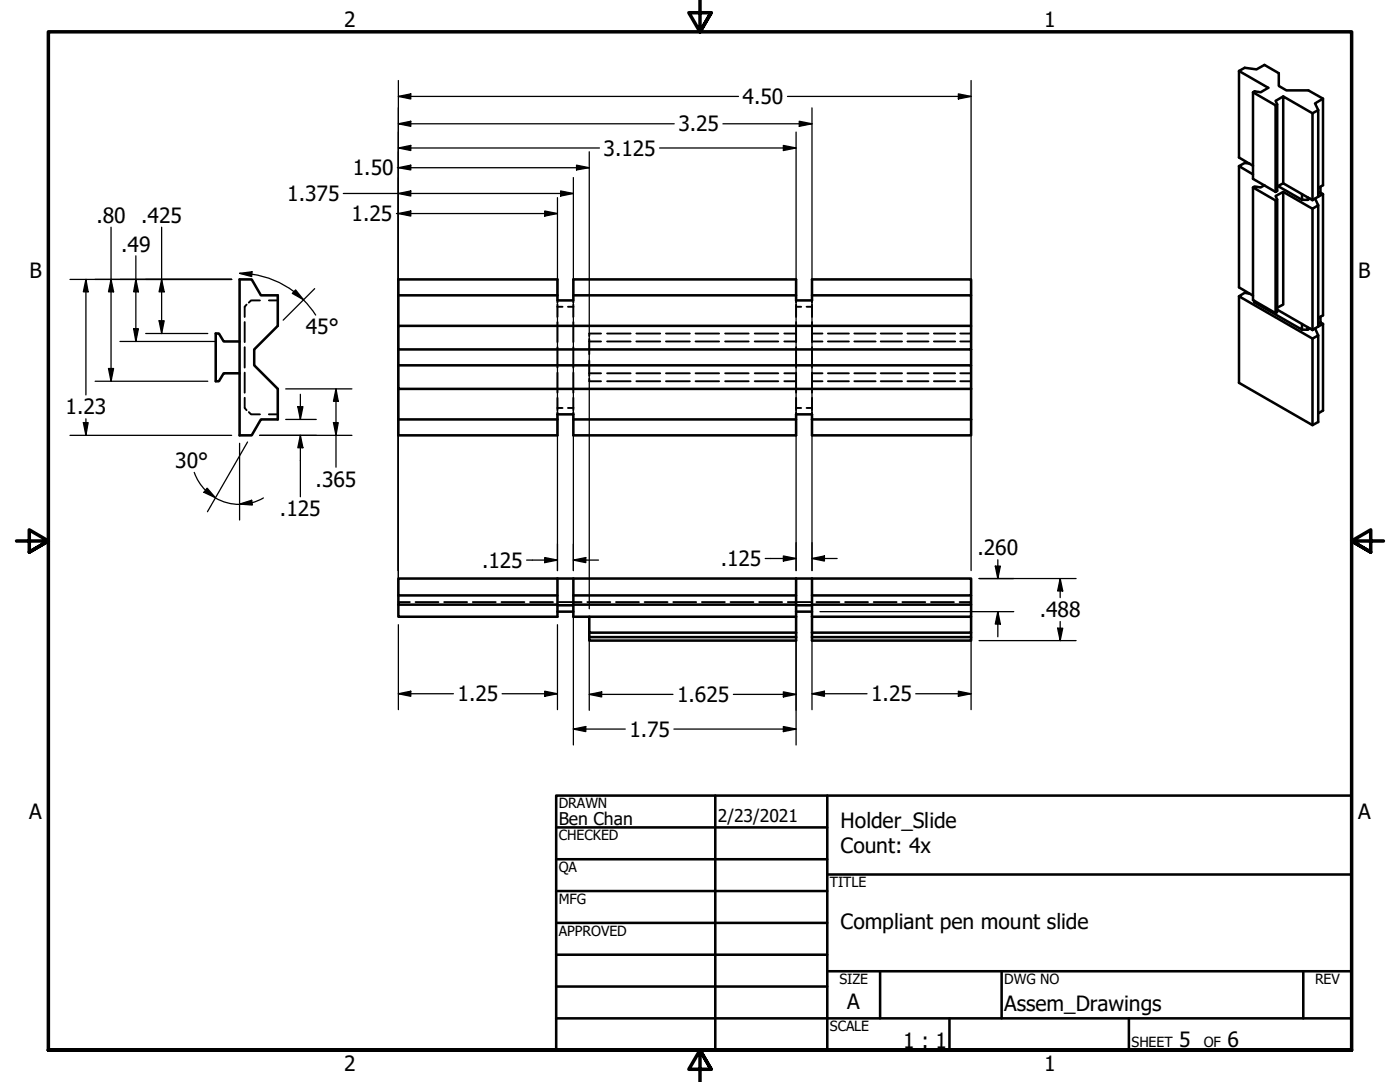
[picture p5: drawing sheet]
<svg xmlns="http://www.w3.org/2000/svg" width="279mm" height="216mm" viewBox="0 0 279 216" stroke-linecap="round" stroke-linejoin="round" font-family="sans-serif">
<!-- layer: Hidden (ANSI) -->
<g fill="none" stroke="#000" stroke-width=".38">
<path d="M51.9 59.9h-1.8l-.4 .5M53.7 59.9h1.7M111.3 59.9v.5M114.4 59.9v.5M158.9 59.9v.5M162.1 59.9v.5M48.8 79.4v2l.4 .5M48.8 64.3v4M48.8 69.3v4M48.8 74.4v4M49.2 60.8l-.4 .4v2M111.3 60.8v2.4"/>
<path d="M111.3 64.3v4M111.3 69.3v4M111.3 74.4v4M111.3 79.4v2.5M111.3 61.2h1M113.3 61.2h1.1M114.4 60.8v2.4M114.4 64.3v4M114.4 69.3v4M114.4 74.4v4M114.4 79.4v2.5M117.6 74.5h2.4"/>
<path d="M117.6 67.6v3.1M117.6 71.9v3.1M117.6 75.6v.5h2.4M117.6 68.1h2.4M120 66.5h-2.4v.6M121.2 74.5h4.7M121.2 76.1h4.7M121.2 68.1h4.7M121.2 66.5h4.7M127 74.5h4.8M127 76.1h4.8M127 68.1h4.8"/>
<path d="M127 66.5h4.8M132.9 74.5h4.8M132.9 76.1h4.8M132.9 68.1h4.8M132.9 66.5h4.8M138.8 74.5h4.7M138.8 76.1h4.7M138.8 68.1h4.7M138.8 66.5h4.7M144.7 74.5h4.7M144.7 76.1h4.7M144.7 68.1h4.7"/>
<path d="M144.7 66.5h4.7M150.6 74.5h4.7M150.6 76.1h4.7M150.6 68.1h4.7M150.6 66.5h4.7M156.5 74.5h2.4M156.5 76.1h2.4M156.5 68.1h2.4M156.5 66.5h2.4M158.9 60.8v.4h1M158.9 61.2v2M158.9 64.3v4"/>
<path d="M158.9 69.3v4M158.9 74.4v4M158.9 79.4v2.5M161 61.2h1.1M162.1 60.8v2.4M162.1 64.3v4M162.1 69.3v4M162.1 74.4v4M162.1 79.4v2.5M162.1 74.5h2M162.1 76.1h2M162.1 68.1h2"/>
<path d="M162.1 66.5h2M165.2 74.5h4.2M165.2 76.1h4.2M165.2 68.1h4.2M165.2 66.5h4.2M170.5 74.5h4.3M170.5 76.1h4.3M170.5 68.1h4.3M170.5 66.5h4.3M175.8 74.5h4.2M175.8 76.1h4.2M175.8 68.1h4.2"/>
<path d="M175.8 66.5h4.2M181.1 74.5h4.2M181.1 76.1h4.2M181.1 68.1h4.2M181.1 66.5h4.2M186.4 74.5h4.2M186.4 76.1h4.2M186.4 68.1h4.2M186.4 66.5h4.2M191.6 74.5h2.2M191.6 76.1h2.2M191.6 68.1h2.2"/>
<path d="M191.6 66.5h2.2M49.7 82.2l.4 .5h1.8M53.7 82.7h1.7M111.3 82.2v.5M111.3 81.4h1M113.3 81.4h1.1M114.4 82.2v.5M158.9 81.4h1M158.9 82.2v.5M161 81.4h1.1M162.1 82.2v.5M79.5 120.1h2.3"/>
<path d="M82.9 120.1h4.6M88.6 120.1h4.6M94.4 120.1h4.5M100.1 120.1h4.5M105.8 120.1h4.6M111.5 120.1h4.6M117.2 120.1h4.6M122.9 120.1h4.6M128.7 120.1h4.5M134.4 120.1h4.5M140.1 120.1h4.6M145.8 120.1h4.6"/>
<path d="M151.5 120.1h4.6M157.2 120.1h4.6M162.9 120.1h4.6M168.7 120.1h4.5M174.4 120.1h4.5M180.1 120.1h4.6M185.8 120.1h4.6M191.5 120.1h2.3"/>
</g>
<!-- layer: Visible (ANSI) -->
<g fill="none" stroke="#000" stroke-width=".51">
<path d="M247.3 14.2l5.8 3.3-1.5 .9-1.2-.2-.3 .2v17.3l4.5 2.6M250.1 18.4l4.5 2.6v17.3M256.1 19.2l-1.5 .9 .3 .7v17.3l-.3 .2M264 19.7l-1.6 .9 .7 1.4M247.3 33.1v24.2l2.8 1.7M249.4 32.6l-1-.1-1.1 .6 2.8 1.7M250.1 33.1l-2.8-1.7v-17.2l1.1-.7 2.4 .3 1.5-.8 2.9 1.6v2.5l1.5 .9h4.4l2.9 1.7v17.3l-.9 .5M250.1 37.4v22.5l4.5 2.6v-22.5M252.3 37l-.7 .4-1.2-.2-.3 .2 4.5 2.6M254.9 37.2l1.2-.6 5.8 3.3 1.2-.7M254.9 39.8v22.5l-.3 .2M254.9 20.8l-.3 .2"/>
<path d="M255.1 37.1l4.7 2.8M256.1 38.3v22.5l-1.2 .6M259.8 38.7v1.2h1.2M261 39.4v.5l.4-.3M261.9 22.6l-5.8-3.4v17.4M262.4 39.6l.7 1.4-1.2 .7-5.8-3.4-1.5 .8 .3 .7-.3 .2M263.1 39.2v-17.2l-1.2 .6v17.3M263.5 37.3v1.1l-.4 .3M263.5 38.4l.5 .3-.9 .5M264 38.7v24.2l-.9 .5M47.8 55.8h2.4l1.9 3.1h3.3v6.1l-4.7 4.7v3.2l4.7 4.7v6.1h-3.3l-1.9 3.2h-2.4zM79.5 58.9h31.8"/>
<path d="M111.3 58.9v1h3.1v-4.1h44.5v4.1h3.2v-4.1h31.7v3.1M111.3 58.9v-3.1h-31.8v9.2M114.4 58.9h44.5M162.1 58.9h31.7v6.1M247.3 59.1v17.3l14.6 8.4 1.2-.6v-17.3M249.4 58.6l-1-.2-1.1 .7 14.6 8.5M261.9 41.7v24.1M263.1 41v24.2M47.8 68.1h-3.2l-.9-1.6h-.6v9.6h.6l.9-1.6h3.2M79.5 69.7v3.2h114.3v4.7M79.5 72.9v4.7h114.3M79.5 77.6v6.1"/>
<path d="M193.8 69.7v-4.7h-114.3v4.7h114.3v3.2M193.8 77.6v6.1M250.3 60v.3l9.5 5.5v-1.2M254.9 61.8l7 4M261 65.3v.5h-1.2M261.4 65.5l-.4 .3M261.9 67.6v17.2M262.4 65.5l.7 1.4-1.2 .7M263.1 65.2l-1.2 .6M263.5 63.2v1.1l.5 .3M263.5 64.3l-.4 .3M264 64.6l-.9 .6"/>
<path d="M264 64.6v17.3l-.9 .6M79.5 83.7v3.2h31.8v-4.2h3.1v4.2h44.5v-4.2h3.2v4.2h31.7v-3.2M79.5 83.7h31.8M114.4 83.7h44.5M162.1 83.7h31.7M79.5 118.8v1.8h31.8M111.3 115.4h-31.8v3.4h31.8M111.3 115.4v7.7h-31.8v-2.5M111.3 115.4h50.8M114.4 115.4v7.7h44.5M114.4 118.8h44.5M158.9 115.4v7.7"/>
<path d="M162.1 115.4v7.7M162.1 115.4h31.7v3.4h-31.7M193.8 118.8v1.8h-31.7M111.3 122h3.1M111.3 120.8h3.1M114.4 120.6h44.5M117.6 123.1v3.1h41.3M117.6 126.2v.9h41.3M158.9 123.1v4.7h-41.3v-.7M158.9 122h3.2M158.9 120.8h3.2M162.1 123.1v4.7h31.7v-.7"/>
<path d="M193.8 120.6v2.5h-31.7M193.8 123.1v3.1h-31.7M193.8 126.2v.9h-31.7"/>
</g>
<!-- layer: Border (ANSI) -->
<path d="M139.7 0v6.3l-2.2-3.8h4.4l-2.2 3.8 2.2-3.8M3.3 107.9h6.4l-3.9-2.2v4.5l3.9-2.3-3.9 2.3M276.1 107.9h-6.4l3.9-2.2v4.5l-3.9-2.3 3.9 2.3M9.7 209.5v-203.2h260v203.2h-260h260M141.9 213.4l-2.2-3.9 2.2 3.9h-4.4l2.2-3.9v6.4" fill="none" stroke="#000" stroke-width=".7"/>
<!-- layer: Title (ANSI) -->
<g fill="none" stroke="#000" stroke-width=".51">
<path d="M111 158.8h158.7v50.7h-158.7zM142.7 158.8v50.7M165.1 158.8v50.7M111 165.1h54.1M111 171.4h54.1M111 177.8h54.1M165.1 174.5h104.6M111 184.1h54.1M111 190.5h54.1M111 196.8h54.1M165.1 193.8h104.6M175.6 193.8v9.4"/>
<path d="M199.9 193.8v9.4M260.1 193.8v9.4M111 203.2h158.7M189.5 203.2v6.3M225.3 203.2v6.3"/>
</g>
<!-- layer: Dimension (ANSI) -->
<g fill="none" stroke="#000" stroke-width=".25">
<path d="M79.5 19.2l2.5-.5v1zM79.5 16.1v103M79.5 19.2h67.9M157.2 19.2h36.6M191.3 18.7l2.5 .5-2.5 .5zM193.8 16.1v97.8M68.5 38.6h45.9M79.3 33.5h38.3M79.5 38.6l2.5-.5v1zM79.5 33.5l2.5-.5v.9zM79.5 29.5l2.5-.5v1zM79.5 24.7l2.5-.5v1z"/>
<path d="M79.5 29.5h40.1M79.5 24.7h55.1M111.3 39.4v74.5M111.9 38.1l2.5 .5-2.5 .5zM114.4 35.4v78.5M115.1 33l2.5 .5-2.5 .4zM117.6 30.3v91.2M131.6 29.5h27.3M144.3 24.7h17.8M156.3 29l2.6 .5-2.6 .5zM158.9 26.4v87.5M159.5 24.2l2.6 .5-2.6 .5z"/>
<path d="M162.1 21.5v92.4M14 55.8h32.2M17.1 55.8l.5 2.4h-1zM17.1 55.8v23M22.2 55.8l.5 2.4h-1zM22.2 45.3v30.8M27.1 55.8l.5 2.4h-.9zM27.1 51.1v17M32.3 55.8l.5 2.4h-1.1zM32.3 45.3v21.2M47.8 54.5l2.5-.3-.1 1zM47.8 54.5a18.1 18.1 0 0 1 15.2 8.4"/>
<path d="M59 57.8l1.6 2-2.2-1.3zM62.8 57.6l-6.3 6.3M79.1 42.6h32.2M79.5 42.6l2.5-.5v1zM108.7 42.1l2.6 .5-2.6 .5zM19 76.1h22.5M21.7 73.5h1l-.5 2.6zM23.9 68.1h19.2M26.7 65.6h.9l-.5 2.5zM29.1 66.5h12.4M31.7 64h1.1l-.5 2.5zM57 77.6h13.2"/>
<path d="M59.9 78.7v5M67.1 77.6l.4 2.5h-1zM67.1 77.6v15.6M14 86.9h32.2M16.6 84.3h1l-.5 2.6zM17.1 83.6v3.3M38.8 94.3l.7 1.6 1.5 1.9M41 97.8l2 1.5M41.3 97.4l1.7 1.9-2.3-1.1zM43 99.4l1.3 .6 1.4 .4 2.1 .2M47.8 88.5v15.3M49.4 88.2l-8 13.9"/>
<path d="M51.8 86.9h18.4M52.6 99.4l-2.3 .9M57 83.7h6.1M59.4 81.2h1.1l-.6 2.5zM59.9 86.9l.6 2.4h-1.1zM59.9 86.9v12.2M66.5 84.3h1l-.4 2.6zM47.8 100.6l2.4-.8 .2 1zM50.3 100.3l-2.5 .3M105.1 111.8h6.2M108.7 111.3l2.6 .5-2.6 .5zM114.4 111.8l2.5-.5v1z"/>
<path d="M114.4 111.8h5M152.7 111.4h6.2M156.3 110.9l2.6 .5-2.6 .6zM162.1 111.4l2.4-.5v1.1zM162.1 111.4h5M195.4 115.4h19.4M198.6 113h1l-.5 2.4zM199.1 111.7v3.7M211.6 115.4l.5 2.5h-1zM211.6 115.4v3.9M79.5 138.4l2.5-.5v1zM79.5 124.7v16.9"/>
<path d="M79.5 138.4h11M100.2 138.4h11.1M108.7 137.9l2.6 .5-2.6 .5zM111.3 124.7v16.9M114.4 120.4v28.3M117.6 138.6l2.5-.6v1.1zM117.6 127.8v13.9M117.6 138.6h16.7M146.4 138.6h12.5M156.3 138l2.6 .6-2.6 .5zM158.9 120.4v28.3M162.1 138.4l2.4-.5v1z"/>
<path d="M162.1 127.8v13.8M162.1 138.4h10.9M163.6 122h38.7M182.8 138.4h11M191.3 137.9l2.5 .5-2.5 .5zM193.8 127.8v13.8M195.4 127.8h19.4M199.1 122l.5 2.5h-1zM199.1 122v5.1M211.1 125.3h1l-.5 2.5zM211.6 124v3.8M114.4 145.5l2.5-.5v1z"/>
<path d="M114.4 145.5h10.4M134.5 145.5h24.4M156.3 145l2.6 .5-2.6 .5z"/>
</g>
<g fill="#000">
<path d="M79.5 19.2l2.5-.5v1z" fill-rule="evenodd"/>
<path d="M191.3 18.7l2.5 .5-2.5 .5z" fill-rule="evenodd"/>
<path d="M79.5 38.6l2.5-.5v1z" fill-rule="evenodd"/>
<path d="M79.5 33.5l2.5-.5v.9z" fill-rule="evenodd"/>
<path d="M79.5 29.5l2.5-.5v1z" fill-rule="evenodd"/>
<path d="M79.5 24.7l2.5-.5v1z" fill-rule="evenodd"/>
<path d="M111.9 38.1l2.5 .5-2.5 .5z" fill-rule="evenodd"/>
<path d="M115.1 33l2.5 .5-2.5 .4z" fill-rule="evenodd"/>
<path d="M156.3 29l2.6 .5-2.6 .5z" fill-rule="evenodd"/>
<path d="M159.5 24.2l2.6 .5-2.6 .5z" fill-rule="evenodd"/>
<path d="M17.1 55.8l.5 2.4h-1z" fill-rule="evenodd"/>
<path d="M22.2 55.8l.5 2.4h-1z" fill-rule="evenodd"/>
<path d="M27.1 55.8l.5 2.4h-.9z" fill-rule="evenodd"/>
<path d="M32.3 55.8l.5 2.4h-1.1z" fill-rule="evenodd"/>
<path d="M47.8 54.5l2.5-.3-.1 1z" fill-rule="evenodd"/>
<path d="M59 57.8l1.6 2-2.2-1.3z" fill-rule="evenodd"/>
<path d="M79.5 42.6l2.5-.5v1z" fill-rule="evenodd"/>
<path d="M108.7 42.1l2.6 .5-2.6 .5z" fill-rule="evenodd"/>
<path d="M21.7 73.5h1l-.5 2.6z" fill-rule="evenodd"/>
<path d="M26.7 65.6h.9l-.5 2.5z" fill-rule="evenodd"/>
<path d="M31.7 64h1.1l-.5 2.5z" fill-rule="evenodd"/>
<path d="M16.6 84.3h1l-.5 2.6z" fill-rule="evenodd"/>
<path d="M41.3 97.4l1.7 1.9-2.3-1.1z" fill-rule="evenodd"/>
<path d="M47.8 100.6l2.4-.8 .2 1z" fill-rule="evenodd"/>
<path d="M59.4 81.2h1.1l-.6 2.5z" fill-rule="evenodd"/>
<path d="M59.9 86.9l.6 2.4h-1.1z" fill-rule="evenodd"/>
<path d="M66.5 84.3h1l-.4 2.6z" fill-rule="evenodd"/>
<path d="M67.1 77.6l.4 2.5h-1z" fill-rule="evenodd"/>
<path d="M108.7 111.3l2.6 .5-2.6 .5z" fill-rule="evenodd"/>
<path d="M114.4 111.8l2.5-.5v1z" fill-rule="evenodd"/>
<path d="M156.3 110.9l2.6 .5-2.6 .6z" fill-rule="evenodd"/>
<path d="M162.1 111.4l2.4-.5v1.1z" fill-rule="evenodd"/>
<path d="M198.6 113h1l-.5 2.4z" fill-rule="evenodd"/>
<path d="M211.6 115.4l.5 2.5h-1z" fill-rule="evenodd"/>
<path d="M79.5 138.4l2.5-.5v1z" fill-rule="evenodd"/>
<path d="M108.7 137.9l2.6 .5-2.6 .5z" fill-rule="evenodd"/>
<path d="M117.6 138.6l2.5-.6v1.1z" fill-rule="evenodd"/>
<path d="M156.3 138l2.6 .6-2.6 .5z" fill-rule="evenodd"/>
<path d="M162.1 138.4l2.4-.5v1z" fill-rule="evenodd"/>
<path d="M191.3 137.9l2.5 .5-2.5 .5z" fill-rule="evenodd"/>
<path d="M199.1 122l.5 2.5h-1z" fill-rule="evenodd"/>
<path d="M211.1 125.3h1l-.5 2.5z" fill-rule="evenodd"/>
<path d="M114.4 145.5l2.5-.5v1z" fill-rule="evenodd"/>
<path d="M156.3 145l2.6 .5-2.6 .5z" fill-rule="evenodd"/>
</g>
<g font-size="4.2">
<text x="68.7" y="5.3">2</text>
<text x="208.4" y="5.3">1</text>
<text x="148.2" y="20.8">4.50</text>
<text x="135.4" y="26.2">3.25</text>
<text x="70.4" y="35">1.50</text>
<text x="120.5" y="31.1">3.125</text>
<text x="57.3" y="40.1">1.375</text>
<text x="19.2" y="44.4">.80</text>
<text x="28.2" y="44.4">.425</text>
<text x="70.2" y="44.1">1.25</text>
<text x="24.2" y="50.2">.49</text>
<text x="5.9" y="55.5">B</text>
<text x="271.1" y="55.5">B</text>
<text x="61" y="66.7">45°</text>
<text x="13.1" y="82.7">1.23</text>
<text x="35" y="93.3">30°</text>
<text x="63" y="97.2">.365</text>
<text x="55.9" y="103.1">.125</text>
<text x="96.2" y="113.3">.125</text>
<text x="143.8" y="113">.125</text>
<text x="195.1" y="110.8">.260</text>
<text x="207.5" y="123.1">.488</text>
<text x="91.3" y="140">1.25</text>
<text x="135.1" y="140.1">1.625</text>
<text x="173.9" y="140">1.25</text>
<text x="125.6" y="147">1.75</text>
<text x="5.8" y="163.4">A</text>
<text x="167.8" y="165.2">Holder_Slide</text>
<text x="271" y="163.4">A</text>
<text x="167.8" y="170.2">Count: 4x</text>
<text x="167.8" y="185.4">Compliant pen mount slide</text>
<text x="169.1" y="201.3">A</text>
<text x="200.4" y="201.8">Assem_Drawings</text>
<text x="180.3" y="209">1 : 1</text>
<text x="235.3" y="209">5</text>
<text x="245" y="209">6</text>
<text x="68.7" y="213.6">2</text>
<text x="208.4" y="213.6">1</text>
</g>
<g font-size="3.5">
<text x="111.5" y="164.5">Ben Chan</text>
<text x="143.3" y="164">2/23/2021</text>
</g>
<g font-size="2.8">
<text x="111.5" y="161.3">DRAWN</text>
<text x="111.5" y="167.7">CHECKED</text>
<text x="111.5" y="174.1">QA</text>
<text x="165.6" y="177">TITLE</text>
<text x="111.5" y="180.4">MFG</text>
<text x="111.5" y="186.8">APPROVED</text>
<text x="167.5" y="196.4">SIZE</text>
<text x="200.4" y="196.4">DWG NO</text>
<text x="262.4" y="196.3">REV</text>
<text x="165.6" y="205.8">SCALE</text>
<text x="225.8" y="209">SHEET</text>
<text x="240.2" y="209">OF</text>
</g>
</svg>
